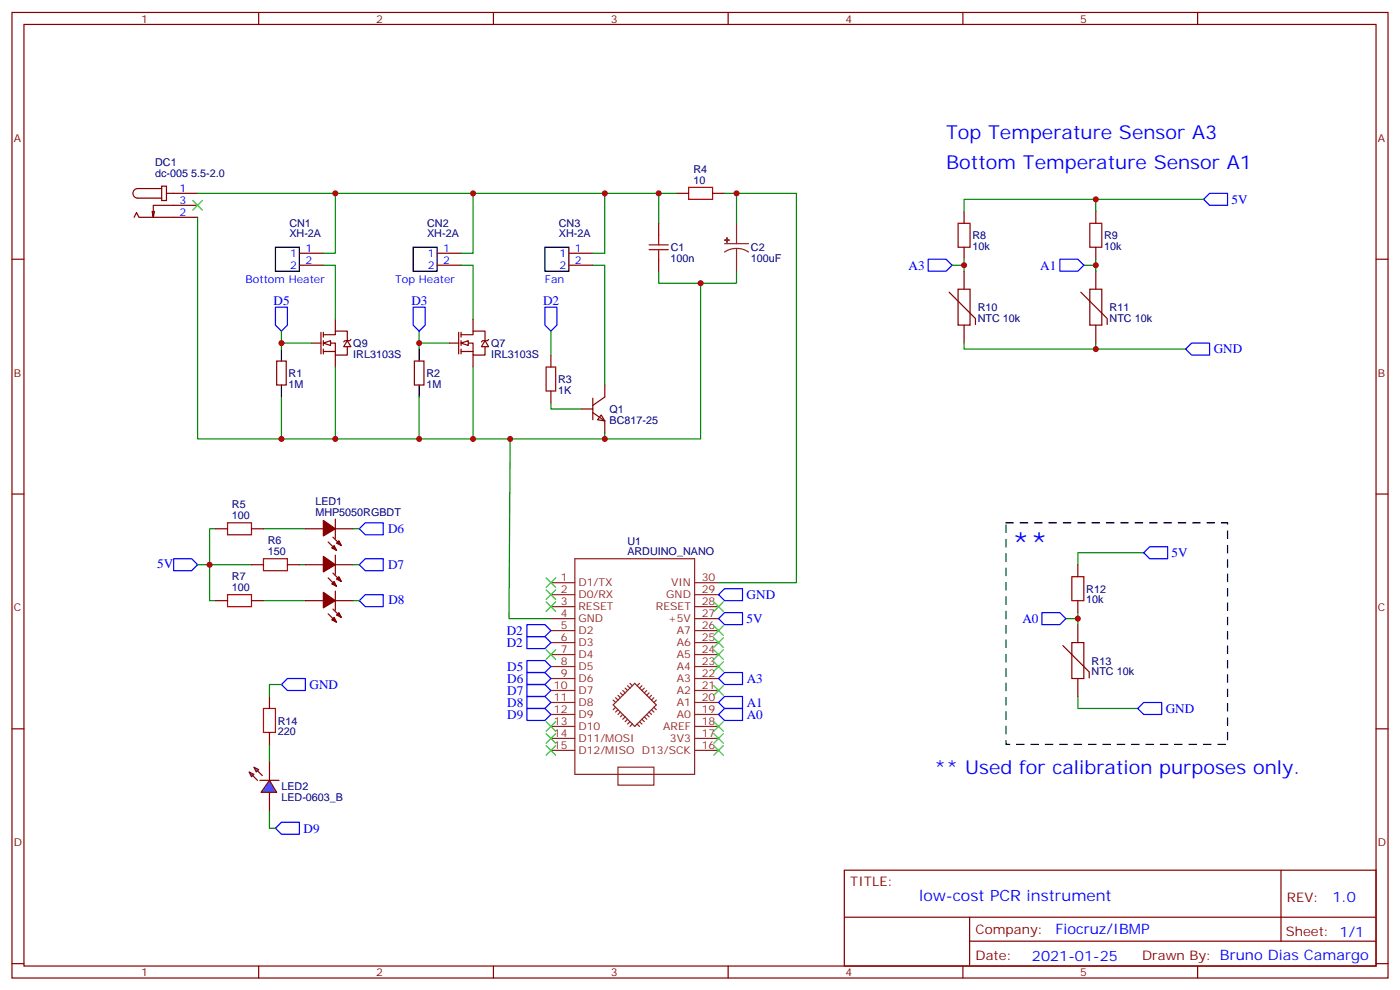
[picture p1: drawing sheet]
<svg xmlns="http://www.w3.org/2000/svg" width="412mm" height="292mm" viewBox="0 0 412 292" stroke-linecap="round" stroke-linejoin="round" font-family="sans-serif">
<g fill="none" stroke="#870000" stroke-width=".35">
<path d="M47.6 54.8h1.4v4.3h-1.4zM47.6 55.5h-7a1.41 1.41 0 0 0-1.4 1.4 1.41 1.41 0 0 0 1.4 1.4h7M49 56.9h9.2M39.5 64l.7-1.4 .7 1.4h17.3M45.5 62.2l-.3 1.8M58.2 60.5h-13v3.5l-.4-1.8M88.2 74.6h7M88.2 78.1h7M94.5 97.9v6.3M95.2 98.6h3.6v-1.1h3.5v2.8M95.2 97.9v1.4M98.8 94v3.5"/>
<path d="M103.4 100l-.4 .3h-1.4l-.4 .4M91.7 101h2.8M95.2 101h3.6v3.6h3.5v-2.5M95.2 100.3v1.4M95.2 102.8v1.4M95.2 103.5h3.6M98.8 104.6v3.5M102.3 100.3l1.1 1.8h-2.2z"/>
</g>
<path d="M58.2 56.9h40.6v17.7h-3.6" fill="none" stroke="#008700" stroke-width=".35"/>
<path d="M81.1 72.8h7.1v7.1h-7.1z" fill="none" stroke="#000" stroke-width=".35"/>
<path d="M95.2 101l2.2-.7v1.4z" fill="#fff" stroke="#870000" stroke-width=".35"/>
<path d="M98.8 56.9h79.4v17.7h-3.6M194 56.9v8.9M213.4 56.9h3.6v8.9M95.2 78.1h3.6v15.9M135.8 78.1h3.5v15.9M174.6 78.1h3.6v35.3M82.9 97.5v3.5M123.5 97.5v3.5M162.3 97.5v7.1M91.7 101h-8.8v1.8M132.3 101h-8.8v1.8M162.3 118.7v1.7h8.8" fill="none" stroke="#008700" stroke-width=".35"/>
<path d="M160.5 72.8h7.1v7.1h-7.1zM82.9 102.8v3.5M82.9 113.4v3.5M123.5 102.8v3.5M123.5 113.4v3.5" fill="none" stroke="#000" stroke-width=".35"/>
<g fill="none" stroke="#870000" stroke-width=".35">
<path d="M199.3 56.9h3.5M209.9 56.9h3.5M167.6 74.6h7M167.6 78.1h7M135.1 97.9v6.3M135.8 98.6h3.5v-1.1h3.6v2.8M135.8 97.9v1.4M139.3 94v3.5M143.9 100l-.3 .3h-1.4l-.4 .4M81.5 106.3h2.8v7.1h-2.8zM122.1 106.3h2.8v7.1h-2.8zM132.3 101h2.8"/>
<path d="M135.8 101h3.5v3.6h3.6v-2.5M135.8 100.3v1.4M135.8 102.8v1.4M135.8 103.5h3.5M139.3 104.6v3.5M142.9 100.3l1 1.8h-2.1zM162.3 104.6v3.5M162.3 115.1v3.6M174.6 117.3v6.3M178.2 113.4v3.5l-3.6 2.5M171.1 120.4h3.5M174.6 121.5l3.6 2.5v3.5"/>
<path d="M177.1 122.2l1.1 1.8-2.2-.4z"/>
</g>
<g fill="none" stroke="#8c2424" stroke-width=".35">
<path d="M213.4 71.8h7.1M217 73.2l1.8 .2 1.7 .8M217 73.2l-1.9 .2-1.7 .8M217 65.8v6M217 73.2v6.7M162.3 178.6h7M162.3 175.1h7M162.3 171.6h7M169.3 164.5h35.3v63.5h-35.3zM204.6 178.6h7.1M204.6 175.1h7.1M204.6 171.6h7.1"/>
<path d="M162.3 199.8h7M162.3 196.3h7M162.3 192.8h7M162.3 189.2h7M162.3 185.7h7M162.3 182.2h7M204.6 199.8h7.1M204.6 196.3h7.1M204.6 192.8h7.1M204.6 189.2h7.1M204.6 185.7h7.1M204.6 182.2h7.1"/>
<path d="M162.3 217.5h7M162.3 213.9h7M162.3 210.4h7M162.3 206.9h7M162.3 203.3h7M180.6 207.6l6.4-6.4 6.3 6.4-6.3 6.3zM180.6 206.2l.7 .7M181.3 205.5l.7 .7M181.3 208.3l-.7 .7M182 204.8l.7 .7M182 209l-.7 .7M182.7 204l.7 .8"/>
<path d="M182.7 209.7l-.7 .7M183.4 203.3l.7 .7M183.4 210.4l-.7 .7M184.1 202.6l.8 .7M184.1 211.1l-.7 .7M184.9 201.9l.7 .7M184.9 211.8l-.8 .7M185.6 201.2l.7 .7M185.6 212.5l-.7 .7M186.3 213.2l-.7 .7M187.7 213.2l.7 .7M188.4 212.5l.7 .7"/>
<path d="M188.4 201.2l-.7 .7M189.1 211.8l.7 .7M189.1 201.9l-.7 .7M189.8 211.1l.7 .7M189.8 202.6l-.7 .7M190.5 210.4l.7 .7M190.5 203.3l-.7 .7M191.2 209.7l.7 .7M191.2 204l-.7 .8M191.9 209l.7 .7M191.9 204.8l-.7 .7M192.6 208.3l.7 .7"/>
<path d="M192.6 205.5l-.7 .7M193.3 206.2l-.7 .7M204.6 217.5h7.1M204.6 213.9h7.1M204.6 210.4h7.1M204.6 206.9h7.1M204.6 203.3h7.1M162.3 221h7M182 225.9h10.6v5.3h-10.6zM204.6 221h7.1"/>
</g>
<path d="M81.1 90.5h3.6v5.2l-1.8 1.8-1.8-1.8zM121.7 90.5h3.5v5.2l-1.7 1.8-1.8-1.8zM160.5 90.5h3.5v5.2l-1.7 1.8-1.8-1.8zM211.7 175.1l1.7-1.7h5.3v3.5h-5.3z" fill="none" stroke="#00f" stroke-width=".35"/>
<path d="M202.8 55.2h7.1v3.5h-7.1zM160.9 108.1h2.8v7h-2.8z" fill="none" stroke="#a10000" stroke-width=".35"/>
<g fill="#8c2424" stroke="#8c2424" stroke-width=".35">
<path d="M213.4 70.7h1.4z"/>
<path d="M214.1 70l.1 1.4z"/>
</g>
<path d="M135.8 101l2.1-.7v1.4z" fill="#fff" stroke="#870000" stroke-width=".35"/>
<g fill="none" stroke="#008700" stroke-width=".35">
<path d="M139.3 56.9v17.7h-3.5M178.2 56.9h21.1M217 56.9h17.6v114.7h-22.9M322.8 58.7h31.7M58.2 64v65.3h148.2v-45.9M194 79.9v3.5h23v-3.5M280.5 78.1h3.5M284 62.2v-3.5h38.8v3.5M284 76.3v3.6M322.8 76.3v1.8h-3.5M322.8 78.1v1.8M82.9 116.9v12.4"/>
<path d="M98.8 108.1v21.2M123.5 116.9v12.4M139.3 108.1v21.2M284 101v1.8h38.8v-1.8M322.8 102.8h26.4M150.3 129.3l-.4 52.9h12.4M178.2 127.5v1.8M63.5 155.7h-1.8v10.6h12.4M77.6 155.7h12.4M104.1 155.7h1.7M58.2 166.3h3.5v10.6h1.8M77.6 176.9h12.4"/>
<path d="M88.2 166.3h1.8M104.1 166.3h1.7M104.1 176.9h1.7M336.9 162.8h-19.4v3.5M314 182.2h3.5M317.5 180.4v3.5M79.4 219.2v5.3M82.9 201.6h-3.5v3.5M317.5 205.1v3.5h17.6M79.4 238.6v5.3h1.7"/>
</g>
<path d="M121.7 72.8h7.1v7.1h-7.1z" fill="none" stroke="#000" stroke-width=".35"/>
<g fill="none" stroke="#870000" stroke-width=".35">
<path d="M3.5 3.7h405.4v284.3h-405.4zM7.1 7.2h398.2v277.3h-398.2zM76.2 3.7v3.5M145.3 3.7v3.5M214.5 3.7v3.5M283.6 3.7v3.5M352.8 3.7v3.5M3.5 76.3h3.6M128.8 74.6h7M128.8 78.1h7M194 65.8v3.5M194 76.3v3.6"/>
<path d="M284 62.2v3.6M284 72.8v3.5M284 79.9v5.3M322.8 62.2v3.6M322.8 72.8v3.5M322.8 79.9v5.3M405.3 76.3h3.6M279.6 86l7.7 7.8v1.8M282.2 85.2h3.6v10.5h-3.6zM284 95.7v5.3M318.4 86l7.7 7.8v1.8M321 85.2h3.6v10.5h-3.6z"/>
<path d="M322.8 95.7v5.3M3.5 145.5h3.6M63.5 155.7h3.5M74.1 155.7h3.5M90 155.7h5.2M96.7 159.6l2.4 2.5M98.1 158.2l2.4 2.5M98.8 155.7h5.3M98.8 152.9v5.6M405.3 145.5h3.6M63.5 176.9h3.5M74.1 166.3h3.5"/>
<path d="M74.1 176.9h3.5M84.7 166.3h3.5M90 166.3h5.2M90 176.9h5.2M96.7 170.2l2.4 2.4M98.1 179.4l2.4 2.4M98.1 168.8l2.4 2.4M98.8 166.3h5.3M98.8 176.9h5.3M98.8 163.5v5.6M98.8 174.1v5.6M317.5 166.3v3.5"/>
<path d="M317.5 176.9v3.5M96.7 180.8l2.4 2.4M313.1 190.1l7.8 7.8v1.7M315.7 189.2h3.6v10.6h-3.6zM317.5 183.9v5.3M317.5 199.8v5.3M3.5 214.6h3.6M79.4 205.1v3.5M79.4 215.7v3.5M405.3 214.6h3.6M248.7 256.3h156.6v28.2h-156.6zM377.3 256.3v20.9"/>
<path d="M248.7 270.1h156.5M285.6 277.2h119.6M285.6 270.1v14.1M3.5 283.8h3.6M76.2 284.5v3.5M145.3 284.5v3.5M214.5 284.5v3.5M283.6 284.5v3.5M352.8 284.5v3.5M405.3 283.8h3.6"/>
</g>
<path d="M191.2 73.5h5.6M191.2 72.1h5.6M194 69.3v2.8M194 73.5v2.8M282.2 65.8h3.6v7h-3.6zM321 65.8h3.6v7h-3.6zM67 154h7.1v3.5h-7.1zM67 175.1h7.1v3.5h-7.1zM77.6 164.5h7.1v3.6h-7.1zM315.7 169.8h3.6v7.1h-3.6zM77.6 208.6h3.5v7.1h-3.5z" fill="none" stroke="#a10000" stroke-width=".35"/>
<g fill="none" stroke="#00f" stroke-width=".35">
<path d="M354.5 58.7l1.8-1.8h5.3v3.6h-5.3zM273.4 76.3h5.3l1.8 1.8-1.8 1.8h-5.3zM312.2 76.3h5.3l1.8 1.8-1.8 1.8h-5.3zM349.2 102.8l1.8-1.8h5.3v3.6h-5.3zM105.8 155.7l1.8-1.7h5.3v3.5h-5.3zM51.2 164.5h5.2l1.8 1.8-1.8 1.8h-5.2zM105.8 166.3l1.8-1.8h5.3v3.6h-5.3zM105.8 176.9l1.8-1.8h5.3v3.5h-5.3zM336.9 162.8l1.8-1.8h5.3v3.5h-5.3zM84.7 199.8h5.3v3.5h-5.3l-1.8-1.7zM155.2 194.5h5.3l1.8 1.8-1.8 1.7h-5.3zM155.2 198h5.3l1.8 1.8-1.8 1.8h-5.3z"/>
<path d="M155.2 183.9h5.3l1.8 1.8-1.8 1.8h-5.3zM155.2 187.5h5.3l1.8 1.7-1.8 1.8h-5.3zM211.7 199.8l1.7-1.8h5.3v3.6h-5.3zM213.4 180.4h5.3v3.5h-5.3l-1.7-1.7zM306.9 180.4h5.3l1.8 1.8-1.8 1.7h-5.3zM155.2 201.6h5.3l1.8 1.7-1.8 1.8h-5.3zM155.2 205.1h5.3l1.8 1.8-1.8 1.7h-5.3zM155.2 208.6h5.3l1.8 1.8-1.8 1.8h-5.3zM211.7 210.4l1.7-1.8h5.3v3.6h-5.3zM211.7 206.9l1.7-1.8h5.3v3.5h-5.3zM335.1 208.6l1.8-1.7h5.3v3.5h-5.3zM81.1 243.9l1.8-1.8h5.3v3.6h-5.3z"/>
</g>
<g fill="#870000" stroke="#870000" stroke-width=".35">
<path d="M95.2 174.4l3.6 2.5-3.6 2.1z"/>
<path d="M99.1 181.1l.7-.7 .7 1.4z"/>
<path d="M97.7 182.5l.7-.7 .7 1.4z"/>
<path d="M95.2 163.8l3.6 2.5-3.6 2.1z"/>
<path d="M99.1 170.5l.7-.7 .7 1.4z"/>
<path d="M97.7 171.9l.7-.7 .7 1.4z"/>
<path d="M97.7 161.4l.7-.7 .7 1.4z"/>
<path d="M99.1 159.9l.7-.7 .7 1.5z"/>
<path d="M95.2 153.2l3.6 2.5-3.6 2.1z"/>
</g>
<g fill="none" stroke="#3c3" stroke-width=".35">
<path d="M56.8 59.1l2.8 2.8M59.6 59.1l-2.8 2.8M160.9 170.2l2.8 2.8M160.9 173.7l2.8 2.8M160.9 177.2l2.8 2.9M163.7 170.2l-2.8 2.8M163.7 173.7l-2.8 2.8M163.7 177.2l-2.8 2.9M210.3 177.2l2.8 2.9M213.1 177.2l-2.8 2.9M160.9 191.3l2.8 2.9M163.7 191.3l-2.8 2.9"/>
<path d="M210.3 194.9l2.8 2.8M210.3 191.3l2.8 2.9M213.1 194.9l-2.8 2.8M213.1 191.3l-2.8 2.9M160.9 219.6l2.8 2.8M160.9 212.5l2.8 2.8M160.9 216l2.8 2.9M163.7 219.6l-2.8 2.8M163.7 212.5l-2.8 2.8M163.7 216l-2.8 2.9M210.3 219.6l2.8 2.8M210.3 216l2.8 2.9"/>
<path d="M210.3 212.5l2.8 2.8M210.3 201.9l2.8 2.9M213.1 219.6l-2.8 2.8M213.1 216l-2.8 2.9M213.1 212.5l-2.8 2.8M213.1 201.9l-2.8 2.9"/>
</g>
<path d="M296.3 154h65.3v65.2h-65.3z" fill="none" stroke="#000" stroke-width=".35" stroke-dasharray="2.1 2.1"/>
<path d="M79.4 229.8l2.1 3.5h-4.6z" fill="#09f" stroke="#870000" stroke-width=".35"/>
<path d="M76.6 229.8h5.6z" fill="#f00" stroke="#870000" stroke-width=".35"/>
<g fill="#870000" stroke="#870000" stroke-width=".35">
<path d="M74.4 228.4l1.4 1.4z"/>
<path d="M75.8 227l1.5 1.4z"/>
</g>
<g fill="#09f" stroke="#870000" stroke-width=".35">
<path d="M73.4 227.3l1.4 .7-.7 .7z"/>
<path d="M74.8 225.9l1.4 .7-.7 .7z"/>
</g>
<path d="M79.4 224.5v5.3M79.4 233.3v5.3" fill="none" stroke="#870000" stroke-width=".35"/>
<path d="M210.3 187.8l2.8 2.8M210.3 184.3l2.8 2.8M213.1 187.8l-2.8 2.8M213.1 184.3l-2.8 2.8" fill="none" stroke="#3c3" stroke-width=".35"/>
<g fill="#c00">
<circle cx="217" cy="56.9" r=".88"/>
<circle cx="150.3" cy="129.3" r=".88"/>
<circle cx="139.3" cy="129.3" r=".88"/>
<circle cx="123.5" cy="129.3" r=".88"/>
<circle cx="82.9" cy="129.3" r=".88"/>
<circle cx="322.8" cy="58.7" r=".88"/>
<circle cx="206.4" cy="83.4" r=".88"/>
<circle cx="284" cy="78.1" r=".88"/>
<circle cx="61.7" cy="166.3" r=".88"/>
<circle cx="178.2" cy="56.9" r=".88"/>
<circle cx="194" cy="56.9" r=".88"/>
<circle cx="139.3" cy="56.9" r=".88"/>
<circle cx="98.8" cy="56.9" r=".88"/>
<circle cx="123.5" cy="101" r=".88"/>
<circle cx="322.8" cy="78.1" r=".88"/>
<circle cx="98.8" cy="129.3" r=".88"/>
<circle cx="178.2" cy="129.3" r=".88"/>
<circle cx="82.9" cy="101" r=".88"/>
<circle cx="317.5" cy="182.2" r=".88"/>
<circle cx="322.8" cy="102.8" r=".88"/>
</g>
<text font-size="8.5" fill="#00f" x="298.1" y="162.8">**</text>
<g font-size="5.6" fill="#00f">
<text x="278.7" y="41.1">Top Temperature Sensor A3</text>
<text x="278.7" y="49.9">Bottom Temperature Sensor A1</text>
<text x="275.2" y="228">** Used for calibration purposes only.</text>
</g>
<text font-size="4.6" fill="#00f" x="270.8" y="265.3">low-cost PCR instrument</text>
<g font-size="4.2" fill="#00f">
<text x="392.5" y="265.5">1.0</text>
<text x="310.9" y="275.1">Fiocruz/IBMP</text>
<text x="304" y="282.9">2021-01-25</text>
</g>
<g font-size="3.9" fill="#00f">
<text x="362.8" y="59.9">5V</text>
<text x="267.6" y="79.4">A3</text>
<text x="306.4" y="79.4">A1</text>
<text x="80.6" y="90">D5</text>
<text x="121.2" y="90">D3</text>
<text x="160" y="89.9">D2</text>
<text x="357.5" y="104">GND</text>
<text x="114.3" y="156.8">D6</text>
<text x="46.3" y="167.4">5V</text>
<text x="114.3" y="167.4">D7</text>
<text x="345.1" y="164">5V</text>
<text x="114.4" y="178">D8</text>
<text x="219.9" y="176.4">GND</text>
<text x="219.9" y="183.4">5V</text>
<text x="301.2" y="183.5">A0</text>
<text x="149.3" y="187">D2</text>
<text x="149.3" y="190.5">D2</text>
<text x="149.4" y="197.5">D5</text>
<text x="91.2" y="202.8">GND</text>
<text x="149.4" y="201">D6</text>
<text x="219.9" y="201.1">A3</text>
<text x="149.4" y="204.6">D7</text>
<text x="149.4" y="208.1">D8</text>
<text x="219.9" y="208.1">A1</text>
<text x="343.4" y="209.9">GND</text>
<text x="149.4" y="211.6">D9</text>
<text x="219.9" y="211.6">A0</text>
<text x="89.4" y="245.2">D9</text>
</g>
<g font-size="3.9" fill="#800">
<text x="250.5" y="260.8">TITLE:</text>
<text x="379.1" y="265.5">REV:</text>
<text x="287.4" y="275">Company:</text>
<text x="378.7" y="275.7">Sheet: 1/1</text>
<text x="287.4" y="282.7">Date:</text>
<text x="336.4" y="282.8">Drawn By: Bruno Dias Camargo</text>
</g>
<g font-size="3.2" fill="#800">
<text x="41.6" y="6.7">1</text>
<text x="110.8" y="6.7">2</text>
<text x="179.9" y="6.7">3</text>
<text x="249.1" y="6.7">4</text>
<text x="318.2" y="6.7">5</text>
<text x="4.1" y="41.8">A</text>
<text x="405.9" y="41.8">A</text>
<text x="4.1" y="110.9">B</text>
<text x="405.9" y="110.9">B</text>
<text x="4.1" y="180.1">C</text>
<text x="405.9" y="180.1">C</text>
<text x="4.1" y="249.2">D</text>
<text x="405.9" y="249.2">D</text>
<text x="41.6" y="287.5">1</text>
<text x="110.8" y="287.5">2</text>
<text x="179.9" y="287.5">3</text>
<text x="249.1" y="287.5">4</text>
<text x="318.2" y="287.5">5</text>
</g>
<g font-size="3.2" fill="#000080">
<text x="45.7" y="52.1">dc-005 5.5-2.0</text>
<text x="45.7" y="48.9">DC1</text>
<text x="204.3" y="50.9">R4</text>
<text x="204.3" y="54.1">10</text>
<text x="85.3" y="69.9">XH-2A</text>
<text x="85.3" y="66.9">CN1</text>
<text x="125.8" y="69.9">XH-2A</text>
<text x="125.8" y="66.9">CN2</text>
<text x="164.6" y="69.9">XH-2A</text>
<text x="164.6" y="66.9">CN3</text>
<text x="286.5" y="70.4">R8</text>
<text x="325.3" y="70.4">R9</text>
<text x="197.6" y="77.1">100n</text>
<text x="197.6" y="74">C1</text>
<text x="221.2" y="77.1">100uF</text>
<text x="221.2" y="74">C2</text>
<text x="286.5" y="73.6">10k</text>
<text x="325.3" y="73.6">10k</text>
<text x="288" y="94.8">NTC 10k</text>
<text x="288" y="91.6">R10</text>
<text x="326.8" y="94.8">NTC 10k</text>
<text x="326.9" y="91.6">R11</text>
<text x="104.1" y="105.3">IRL3103S</text>
<text x="104.1" y="102.2">Q9</text>
<text x="144.6" y="105.3">IRL3103S</text>
<text x="144.6" y="102.2">Q7</text>
<text x="85" y="111.1">R1</text>
<text x="125.6" y="111.1">R2</text>
<text x="164.4" y="112.8">R3</text>
<text x="85" y="114.2">1M</text>
<text x="125.6" y="114.2">1M</text>
<text x="164.4" y="116">1K</text>
<text x="179.6" y="124.7">BC817-25</text>
<text x="179.6" y="121.6">Q1</text>
<text x="68.3" y="149.7">R5</text>
<text x="92.9" y="148.7">LED1</text>
<text x="68.3" y="152.9">100</text>
<text x="92.9" y="151.8">MHP5050RGBDT</text>
<text x="78.9" y="160.3">R6</text>
<text x="184.8" y="160.4">U1</text>
<text x="78.9" y="163.5">150</text>
<text x="184.8" y="163.5">ARDUINO_NANO</text>
<text x="68.3" y="170.9">R7</text>
<text x="68.3" y="174.1">100</text>
<text x="320" y="177.7">10k</text>
<text x="320" y="174.5">R12</text>
<text x="321.6" y="195.7">R13</text>
<text x="321.6" y="198.8">NTC 10k</text>
<text x="81.8" y="213.4">R14</text>
<text x="81.8" y="216.5">220</text>
<text x="82.9" y="232.7">LED2</text>
<text x="82.9" y="235.9">LED-0603_B</text>
</g>
<g font-size="3.2" fill="#00f">
<text x="52.9" y="56.6">1</text>
<text x="52.9" y="63.6">2</text>
<text x="52.9" y="60.1">3</text>
<text x="85.5" y="75.6">1</text>
<text x="90" y="74.2">1</text>
<text x="90" y="77.8">2</text>
<text x="126" y="75.6">1</text>
<text x="130.5" y="74.2">1</text>
<text x="130.5" y="77.8">2</text>
<text x="164.8" y="75.6">1</text>
<text x="169.3" y="74.2">1</text>
<text x="169.3" y="77.8">2</text>
<text x="72.3" y="83.4">Bottom Heater</text>
<text x="85.5" y="79.2">2</text>
<text x="116.4" y="83.4">Top Heater</text>
<text x="126" y="79.2">2</text>
<text x="160.5" y="83.4">Fan</text>
<text x="164.8" y="79.2">2</text>
</g>
<g font-size="3.2" fill="#8d2323">
<text x="165.2" y="171.2">1</text>
<text x="170.4" y="172.6">D1/TX</text>
<text x="197.7" y="172.6">VIN</text>
<text x="206.7" y="171.2">30</text>
<text x="165.2" y="178.3">3</text>
<text x="165.2" y="174.8">2</text>
<text x="170.4" y="179.7">RESET</text>
<text x="170.4" y="176.2">D0/RX</text>
<text x="193.2" y="179.7">RESET</text>
<text x="196.3" y="176.2">GND</text>
<text x="206.7" y="174.8">29</text>
<text x="206.7" y="178.3">28</text>
<text x="165.2" y="185.3">5</text>
<text x="165.2" y="181.8">4</text>
<text x="170.4" y="183.2">GND</text>
<text x="196.8" y="183.2">+5V</text>
<text x="206.7" y="181.8">27</text>
<text x="206.7" y="185.3">26</text>
<text x="165.2" y="188.9">6</text>
<text x="170.4" y="190.3">D3</text>
<text x="170.4" y="186.8">D2</text>
<text x="199.4" y="186.8">A7</text>
<text x="199.4" y="190.3">A6</text>
<text x="206.7" y="188.9">25</text>
<text x="165.2" y="195.9">8</text>
<text x="165.2" y="192.4">7</text>
<text x="170.4" y="197.3">D5</text>
<text x="170.4" y="193.8">D4</text>
<text x="199.4" y="193.8">A5</text>
<text x="199.4" y="197.3">A4</text>
<text x="206.7" y="192.4">24</text>
<text x="206.7" y="195.9">23</text>
<text x="163.2" y="203">10</text>
<text x="165.2" y="199.5">9</text>
<text x="170.4" y="200.9">D6</text>
<text x="199.4" y="200.9">A3</text>
<text x="206.7" y="199.5">22</text>
<text x="206.7" y="203">21</text>
<text x="163.2" y="206.5">11</text>
<text x="170.4" y="207.9">D8</text>
<text x="170.4" y="204.4">D7</text>
<text x="199.4" y="204.4">A2</text>
<text x="199.4" y="207.9">A1</text>
<text x="206.7" y="206.5">20</text>
<text x="163.2" y="213.6">13</text>
<text x="163.2" y="210">12</text>
<text x="170.4" y="215">D10</text>
<text x="170.4" y="211.5">D9</text>
<text x="195.3" y="215">AREF</text>
<text x="199.4" y="211.5">A0</text>
<text x="206.7" y="210">19</text>
<text x="206.7" y="213.6">18</text>
<text x="163.2" y="217.1">14</text>
<text x="163.2" y="220.6">15</text>
<text x="170.4" y="218.5">D11/MOSI</text>
<text x="197.4" y="218.5">3V3</text>
<text x="206.7" y="217.1">17</text>
<text x="206.7" y="220.6">16</text>
<text x="170.4" y="222">D12/MISO D13/SCK</text>
</g>
</svg>
